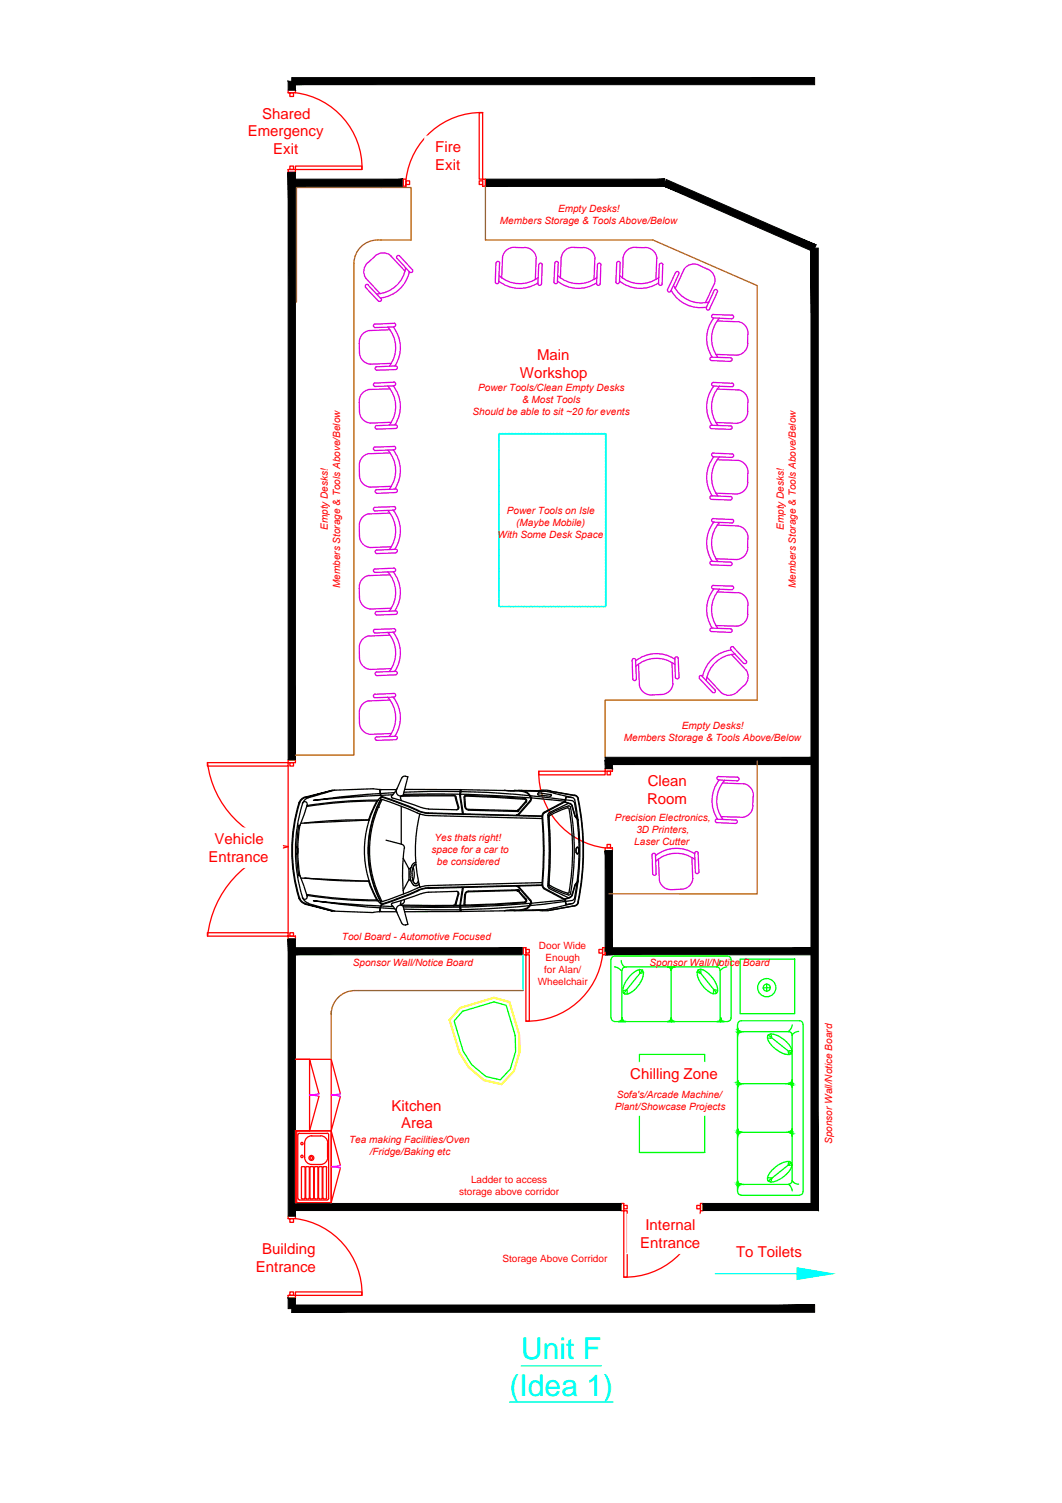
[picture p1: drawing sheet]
<svg xmlns="http://www.w3.org/2000/svg" width="210mm" height="297mm" viewBox="0 0 210 297" stroke-linecap="round" stroke-linejoin="round" font-family="sans-serif">
<!-- layer: Room Text -->
<g fill="none" stroke="#f00" stroke-width=".25">
<path d="M57 17.8h1.4v.5h-1.4zM57.3 18.3h.7v.8h-.7zM58.4 18.3a15 15 0 0 1 13.2 15.2M57 33.5h1.4v.6h-1.4zM57.3 32.8h.7v.7h-.7zM58.4 32.8h13.1v.7h-13.1zM79.7 35.4h.5v1.4h-.5zM80.2 35.7h.8v.8h-.8zM94.7 35.7h.7v.8h-.7zM94.7 22.3h.7v13.1h-.7zM95.4 35.4h.5v1.4h-.5zM95.4 22.2a15 15 0 0 0-15.1 13.2"/>
<path d="M41 150.7h16v.7h-16zM41 150.7a19.2 19.2 0 0 0 16 16.6M57 150.2h1.4v.5h-1.4zM57 151.4v32.9M57.3 150.7h.7v.7h-.7zM106.5 152.4h13.1v.7h-13.1zM106.5 152.4a15 15 0 0 0 13.1 15.2M119.6 151.9h1.4v.5h-1.4zM120 152.4h.7v.7h-.7zM57 167.3a20.3 20.3 0 0 0-16 17.7M119.6 167.6h1.4v.5h-1.4zM120 166.9h.7v.7h-.7z"/>
<path d="M41 184.3h16v.7h-16zM57 185h1.4v.6h-1.4zM57.3 184.3h.7v.7h-.7zM103.4 187.3h.5v1.4h-.5zM103.9 187.6h.7v.8h-.7zM103.9 188.7h.7v13.1h-.7zM118.4 187.6h.7v.8h-.7zM119.1 187.3h.5v1.4h-.5zM119.1 188.7a15 15 0 0 1-15.2 13.1M122.7 237.8h.6v1.5h-.6zM123.3 238.2h.7v.7h-.7zM123.3 239.3h.7v13.1h-.7z"/>
<path d="M137.7 238.2h.7v.7h-.7zM138.4 237.8h.6v1.5h-.6zM138.5 239.3a15 15 0 0 1-15.2 13.1M57 256h1.4v.6h-1.4zM57 240.3h1.4v.5h-1.4zM57.3 255.3h.7v.7h-.7zM57.3 240.8h.7v.8h-.7zM58.4 255.3h13.1v.7h-13.1zM58.4 240.8a15 15 0 0 1 13.2 15.2"/>
</g>
<g fill="#fff" stroke="#fff" stroke-width=".2">
<path d="M124 240v7.7l17.2-7.7zM124 247.7l17.2-7.7v7.7z"/>
<path d="M143.4 245.2v4.6l17.1-4.6zM143.4 249.8l17.1-4.6v4.6z"/>
<path d="M48 244.6v7.8l17.2-7.8zM48 252.4l17.2-7.8v7.8z"/>
<path d="M39 171.5h16.8v-7.9zM39 163.6h16.8l-16.8 7.9z"/>
<path d="M48 20.2v11.4l17.2-11.4zM48 31.6l17.2-11.4v11.4z"/>
<path d="M84 26.9v7.8l9.3-7.8zM84 34.7l9.3-7.8v7.8z"/>
<path d="M73.8 216.3v7.8l17.1-7.8zM73.8 224.1l17.1-7.8v7.8z"/>
<path d="M120.2 214.8v5.6l24.6-5.6zM120.2 220.4l24.6-5.6v5.6z"/>
<path d="M123.5 209.9v5l19.5-5zM123.5 214.9l19.5-5v5z"/>
<path d="M100.8 67.9v8.4l17.2-8.4zM100.8 76.3l17.2-8.4v8.4z"/>
<path d="M123.3 152.1v7.8l17.2-7.8zM123.3 159.9l17.2-7.8v7.8z"/>
</g>
<!-- layer: 0 -->
<g fill="#000" stroke="#000" stroke-width=".2">
<path d="M57.7 15.3v1.4l103.3-1.4zM57.7 16.7l103.3-1.4v1.4z"/>
<path d="M57 16.1l1.4 1.7v-1.7zM57 16.1l1.4 1.7h-1.4z"/>
<path d="M57.7 35.4v1.4l22-1.4zM57.7 36.8l22-1.4v1.4z"/>
<path d="M57 34.1l1.4 116.1v-116.1zM57 34.1l1.4 116.1h-1.4z"/>
<path d="M95.9 35.4v1.4l35.5-1.4zM95.9 36.8l35.5-1.4v1.4z"/>
<path d="M131.7 35.5l-.5 1.3 30.1 11.6zM131.2 36.8l30.1 11.6-.6 1.3z"/>
<path d="M160.3 49l1.4 190.2v-190.2zM160.3 49l1.4 190.2-1.4-1.4zM139 239.2h22.7l-1.4-1.4zM139 237.8h21.3l-21.3 1.4z"/>
<path d="M119.6 149.7v1.4l41.4-1.4zM119.6 151.1l41.4-1.4v1.4z"/>
<path d="M119.6 150.4v1.5h1.4zM119.6 150.4h1.4v1.5z"/>
<path d="M57.7 187.3v1.4l45.7-1.4zM57.7 188.7l45.7-1.4v1.4z"/>
<path d="M57 185.6l1.4 54.7v-54.7zM57 185.6l1.4 54.7h-1.4z"/>
<path d="M119.6 187.3v1.4l41.4-1.4zM119.6 188.7l41.4-1.4v1.4z"/>
<path d="M119.6 168.1v19.9h1.4zM119.6 168.1h1.4v19.9z"/>
<path d="M57.7 239.2h65v-1.4zM57.7 237.8h65l-65 1.4z"/>
<path d="M57.7 257.9v1.4l103.3-1.4zM57.7 259.3l103.3-1.4v1.4z"/>
<path d="M57 256.6l1.4 2v-2zM57 256.6l1.4 2h-1.4z"/>
</g>
<!-- layer: Dimensions -->
<path d="M157.5 250.5l7.1 1.2-7.1 1.2z" fill="#0ff" stroke="#0ff" stroke-width=".2"/>
<path d="M98.6 85.7h21.1l.1 .2-.2 .1 .2 .2-.2 .1 .2 .2-.2 .1 .2 .2-.2 .1 .2 .2-.2 .1 .2 .1-.2 .2 .2 .1-.2 .2 .2 .1-.2 .2 .2 .1-.2 .2 .2 .1-.2 .1 .2 .2-.2 .1 .2 .2-.2 .1 .2 .1-.2 .2 .2 .1-.2 .2 .2 .1-.2 .2 .2 .1-.2 .2 .2 .1-.2 .1 .2 .2-.2 .1 .2 .2-.2 .1 .2 .2-.2 .1 .2 .2-.2 .1 .2 .2-.2 .1 .2 .1-.2 .2 .2 .1-.2 .2 .2 .1-.2 .1 .2 .2-.2 .1 .2 .2-.2 .1 .2 .2-.2 .1 .2 .2-.2 .1 .2 .1-.2 .2 .2 .1-.2 .2 .2 .1-.2 .2 .2 .1-.2 .2 .2 .1-.2 .2 .2 .1-.2 .1 .2 .2-.2 .1 .2 .2-.2 .1 .2 .1-.2 .2 .2 .1-.2 .2 .2 .1-.2 .2 .2 .1-.2 .2 .2 .1-.2 .1 .2 .2-.2 .1 .2 .2-.2 .1 .2 .2-.2 .1 .2 .2-.2 .1 .2 .2-.2 .1 .2 .1-.2 .2 .2 .1-.2 .2 .2 .1-.2 .1 .2 .2-.2 .1 .2 .2-.2 .1 .2 .2-.2 .1 .2 .1-.2 .2 .2 .1-.2 .2 .2 .1-.2 .2 .2 .1-.2 .2 .2 .1-.2 .2 .2 .1-.2 .1 .2 .2-.2 .1 .2 .2-.2 .1 .2 .1-.2 .2 .2 .1-.2 .2 .2 .1-.2 .2 .2 .1-.2 .2 .2 .1-.2 .1 .2 .2-.2 .1 .2 .2-.2 .1 .2 .2-.2 .1 .2 .2-.2 .1 .2 .2-.2 .1 .2 .1-.2 .2 .2 .1-.2 .2 .2 .1-.2 .1 .2 .2-.2 .1 .2 .2-.2 .1 .2 .2-.2 .1 .2 .1-.2 .2 .2 .1-.2 .2 .2 .1-.2 .2 .2 .1-.2 .2 .2 .1-.2 .2 .2 .1-.2 .2 .2 .1-.2 .1 .2 .2-.2 .1 .2 .2-.2 .1 .2 .1-.2 .2 .2 .1-.2 .2 .2 .1-.2 .2 .2 .1-.2 .1 .2 .2-.2 .1 .2 .2-.2 .1 .2 .2-.2 .1 .2 .2-.2 .1 .2 .2-.2 .1 .2 .2-.2 .1 .2 .1-.2 .2 .2 .1-.2 .1 .2 .2-.2 .1 .2 .2-.2 .1 .2 .2-.2 .1 .2 .1-.2 .2 .2 .1-.2 .2 .2 .1-.2 .2 .2 .1-.2 .2 .2 .1-.2 .2 .2 .1-.2 .2 .2 .1-.2 .1 .2 .2-.2 .1 .2 .2-.2 .1 .2 .1-.2 .2 .2 .1-.2 .2 .2 .1-.2 .2 .2 .1-.2 .1 .2 .2-.2 .1 .2 .2-.2 .1 .2 .2-.2 .1 .2 .2-.2 .3-.1-.1-.2 .1-.1-.1-.2 .1-.1-.1-.1 .1-.2-.1-.1 .1-.2-.1-.1 .1-.2-.1-.1 .1-.2-.1-.1 .1-.2-.1-.1 .1-.1-.1-.2 .1-.1-.1-.2 .1-.1-.1-.2 .1-.1-.1-.2 .1-.1-.1-.1 .1-.2-.1-.1 .1-.2-.1-.1 .1-.1-.1-.2 .1-.1-.1-.2 .1-.1-.1-.2 .1-.1-.1-.2 .1-.1-.1-.2 .1-.1-.1-.1 .1-.2-.1-.1 .1-.2-.1-.1 .1-.2-.1-.1 .1-.2-.1-.1 .1-.1-.1-.2 .1-.1-.1-.1 .1-.2-.1-.1 .1-.2-.1-.1 .1-.2-.1-.1 .1-.2-.1-.1 .1-.2-.1-.1 .1-.1-.1-.2 .1-.1-.1-.2 .1-.1-.1-.2 .1-.1-.1-.2 .1-.1-.1-.1 .1-.2-.1-.1 .1-.2-.1-.1 .1-.1-.1-.2 .1-.1-.1-.2 .1-.1-.1-.2 .1-.1-.1-.2 .1-.1-.1-.2 .1-.1-.1-.1 .1-.2-.1-.1 .1-.2-.1-.1 .1-.2-.1-.1 .1-.2-.1-.1 .1-.1-.1-.2 .1-.1-.1-.2 .1-.1-.1-.1 .1-.2-.1-.1 .1-.2-.1-.1 .1-.2-.1-.1 .1-.2-.1-.1 .1-.2-.1-.1 .1-.1-.1-.2 .1-.1-.1-.2 .1-.1-.1-.2 .1-.1-.1-.2 .1-.1-.1-.1 .1-.2-.1-.1 .1-.2-.1-.1 .1-.1-.1-.2 .1-.1-.1-.2 .1-.1-.1-.2 .1-.1-.1-.2 .1-.1-.1-.1 .1-.2-.1-.1 .1-.2-.1-.1 .1-.2-.1-.1 .1h-.3zM103.4 188.7v7.1M141.4 251.7h16.1M100.7 277.1h20.5M103 269.9h15.8" fill="none" stroke="#0ff" stroke-width=".25"/>
<!-- layer: M1-DESKING -->
<path d="M75.3 37.1h-16.7v22.6M95.9 36.8v10.6h33.1l20.7 9v82h-30.1v11.3M75.3 47.4a4.8 4.8 0 0 0-5.4 4.7v97.1h-11.5M149.7 150.4v26.3l-29.4-.1M65.5 199.9v9.5M103.4 195.8h-33.3a4.7 4.7 0 0 0-4.6 4.6" fill="none" stroke="#b85c00" stroke-width=".25"/>
<!-- layer: Dimensions -->
<path d="M72.9 262.3v16.9l76.3-16.9zM72.9 279.2l76.3-16.9v16.9z" fill="#fff" stroke="#fff" stroke-width=".2"/>
<!-- layer: f-3 -->
<g fill="none" stroke="#0f0" stroke-width=".25">
<path d="M120.7 189.7v11.5M121.5 191.1a1.93 1.93 0 0 1 1.3 .7M121.5 188.9h22.3a.7 .7 0 0 1 .7 .7v11.6M121.5 188.9a.7 .7 0 0 0-.7 .7M122.8 189.8a1.55 1.55 0 0 0 .7 1.3M122.9 191.8v10.1M123.8 195.6l-.6 .2M124 195.7l-.1 .7M124.6 192.8l.7-.7 1-.4h.5l.3 .4 .1 .4-.3 1-1.1 1.7-1.1 1-.8 .3-.4-.1-.4-.5 .1-.9 .4-.9zM126.4 191.6v.7M127 191.7l-3.7 4.6M127.2 192.2l-.7 .2"/>
<path d="M131.9 191.1a.7 .7 0 0 1 .7 .7M132.6 191.1h.1M132.6 191.1v.7v-.7M132.6 191.1v10.8M133.4 191.1a.7 .7 0 0 0-.7 .7M137.7 192.1l.7 .2M137.9 191.8l.7-.2 .7 .2 .9 .7 .7 .8 .9 1.8v.8l-.2 .4-.7 .1-.5-.2-1.5-1.3-.7-1.1-.3-.8-.1-.9zM137.9 191.7l3.7 4.5M138.5 191.5v.7M141 195.7v.7M141.2 195.6l.6 .2M141.6 191.1a.7 .7 0 0 1 .7 .7"/>
<path d="M142.3 191.8v10.1M142.3 189.8a1.5 1.5 0 0 1-.7 1.3h-18a.7 .7 0 0 0-.6 .7M143.7 191.1a1.93 1.93 0 0 0-1.3 .7M146.3 189.5h10.8v10.8h-10.8zM150.8 195.2h1.4M151.5 194.5v1.4M120.8 201.2a.7 .7 0 0 0 .7 .7M121.5 201.9h22.3M123 201.2a.7 .7 0 0 1-.7 .7M123 201.9v-.7v.7M123 201.2a.7 .7 0 0 0 .7 .7M123 201.9h.1"/>
<path d="M126.4 208.4h12.9v19.4h-12.9zM132.6 201.9h.1M132.6 201.2a.7 .7 0 0 1-.7 .7M132.6 201.9v-.7v.7M132.7 201.2a.7 .7 0 0 0 .7 .7M141.8 201.9a.7 .7 0 0 0 .7-.7 .7 .7 0 0 0 .7 .7M142.4 201.9h.1M142.5 201.9v-.7v.7M144.5 201.2a.7 .7 0 0 1-.7 .7M145.8 203.9h10.1a.7 .7 0 0 1 .7 .7M145.8 202.5v33M145.8 214.2h10.8"/>
<path d="M145.8 202.4a.7 .7 0 0 1 .7-.7h11.5a.7 .7 0 0 1 .7 .7v33.1a.7 .7 0 0 1-.7 .7M145.8 213.4a.7 .7 0 0 0 .7 .7M145.8 203.2a.7 .7 0 0 0 .7 .6M146.5 214.2a.7 .7 0 0 0-.7 .7M146.5 203.9a.7 .7 0 0 0-.7 .7M151.7 205.2h.7M151.8 204.6l.4-.2h.9l.9 .4 1.1 .8 1.1 1.2 .3 .7-.1 .6-.6 .3-.8-.1-.9-.4-1.1-.8-1.2-1.5-.1-.4zM151.9 204.6l4.6 3.7M152.4 204.4l.1 .6M155.8 207.8l.2 .7M155.9 214.2a.7 .7 0 0 1 .7 .7M155.9 207.7h.7"/>
<path d="M156.6 213.4a.7 .7 0 0 1-.7 .7M156.6 214.1h.1M156.6 214.2h-.8h.8M156.6 204.6v28.8M156.6 202.5a1.93 1.93 0 0 1-.7 1.3M157.9 203.8a1.55 1.55 0 0 0-1.3 .8M145.8 234.1h10.1a1.93 1.93 0 0 1 .7 1.3M145.8 234.1h.7h-.7M145.8 223.8h.7h-.7M145.8 223.8h10.8M145.8 235.5a.7 .7 0 0 0 .7 .7M145.8 233.3a.7 .7 0 0 0 .7 .7"/>
<path d="M145.8 223a.7 .7 0 0 0 .7 .7M146.5 236.2h11.5M146.5 234.1a.7 .7 0 0 0-.7 .7M146.5 223.8a.7 .7 0 0 0-.7 .7M151.7 232.8h.7M151.8 233.4h.1M152.5 232.9l-.1 .7M152.6 231.2l1.3-1 1.1-.5 1-.2 .2 .1 .3 .4v.6l-.3 .6-1.2 1.3-1.4 .8-1.2 .3-.6-.3-.1-.6 .4-.8zM155.9 223.8a.7 .7 0 0 1 .7 .7M156 229.5l-.2 .6M156.5 229.7l-4.6 3.7M156.6 233.3a1.55 1.55 0 0 0 1.3 .7"/>
<path d="M156.6 233.3a.7 .7 0 0 1-.7 .7M156.6 223a.7 .7 0 0 1-.7 .7M156.6 223.7h.1M156.6 223.8h-.8h.8M156.6 230.3h-.7"/>
<circle cx="151.5" cy="195.2" r=".7"/>
<circle cx="151.5" cy="195.2" r="1.8"/>
</g>
<g fill="#0f0" stroke="#0f0" stroke-width=".2">
<path d="M145.8 213.5v.1z"/>
<path d="M145.8 214.2h.7z"/>
<path d="M145.8 214.6h.1z"/>
<path d="M156.6 214.8v.1z"/>
<path d="M145.8 223.1v.1z"/>
<path d="M156.6 223.1v.1z"/>
<path d="M145.8 224.4v.1z"/>
<path d="M156.6 224.4v.1z"/>
<path d="M145.8 233.4v.1z"/>
<path d="M145.8 234.1h.7z"/>
<path d="M145.8 234.5h.1z"/>
<path d="M145.8 234.5v.2z"/>
<path d="M145.8 203.2v.1z"/>
<path d="M145.8 204.4v.1z"/>
<path d="M156.6 213.5v.1zM156.6 213.5v.1z"/>
<path d="M145.8 213.6v.1zM145.8 213.6v.1z"/>
<path d="M156.6 213.6v.1zM156.6 213.6l-.1 .1z"/>
<path d="M145.8 213.7l.1 .1zM145.8 213.7l.1 .1z"/>
<path d="M156.5 213.7l.1 .1zM156.5 213.7l.1 .1h-.2z"/>
<path d="M145.8 213.8l.1 .1zM145.8 213.8l.1 .1z"/>
<path d="M156.4 213.8l.2 .2zM156.4 213.8l.2 .2h-.2z"/>
<path d="M145.8 213.9l.2 .1zM145.8 213.9l.2 .1z"/>
<path d="M156.4 214l.2 .1zM156.4 214l.2 .1h-.3z"/>
<path d="M145.8 214l.3 .1zM145.8 214l.3 .1z"/>
<path d="M156.3 214.1h.3zM156.1 214.1h.5z"/>
<path d="M145.8 214.1h.4zM145.8 214.1h.4z"/>
<path d="M156.1 214.1l.5 .1zM156 214.2h.6z"/>
<path d="M145.8 214.1l.6 .1zM145.8 214.1l.6 .1z"/>
<path d="M156 214.2h.6zM155.8 214.2h.8z"/>
<path d="M145.8 214.2h.7zM145.8 214.2h.7zM145.8 214.2h.6z"/>
<path d="M156 214.2h.6zM156 214.2h.6z"/>
<path d="M145.8 214.2h.6zM145.8 214.2h.4z"/>
<path d="M156.1 214.2l.5 .1zM156.1 214.2l.5 .1z"/>
<path d="M145.8 214.2h.4zM145.8 214.2l.3 .1z"/>
<path d="M156.2 214.3h.4zM156.2 214.3h.4z"/>
<path d="M145.8 214.3h.3zM145.8 214.3h.2z"/>
<path d="M156.3 214.3l.3 .1zM156.3 214.3l.3 .1z"/>
<path d="M145.8 214.3h.2zM145.8 214.3l.1 .1z"/>
<path d="M156.4 214.4l.2 .1zM156.4 214.4l.2 .1z"/>
<path d="M145.8 214.4l.1 .2v-.2zM145.8 214.4l.1 .2z"/>
<path d="M156.5 214.5l.1 .1zM156.5 214.5l.1 .1z"/>
<path d="M156.5 214.6l.1 .2zM156.5 214.6l.1 .2z"/>
<path d="M145.8 214.6v.2zM145.8 214.6v.2z"/>
<path d="M145.8 214.8v.1zM145.8 214.8v.1z"/>
<path d="M156.6 223.2v.1zM156.6 223.2l-.1 .1z"/>
<path d="M145.8 223.2l.1 .1zM145.8 223.2l.1 .1z"/>
<path d="M156.5 223.3l.1 .1zM156.5 223.3l.1 .1h-.2z"/>
<path d="M145.8 223.3l.1 .1zM145.8 223.3l.1 .1z"/>
<path d="M156.4 223.4l.2 .2zM156.4 223.4l.2 .2h-.2z"/>
<path d="M145.8 223.4l.2 .2zM145.8 223.4l.2 .2h-.2z"/>
<path d="M156.4 223.6l.2 .1zM156.4 223.6l.2 .1h-.3z"/>
<path d="M145.8 223.6l.3 .1zM145.8 223.6l.3 .1z"/>
<path d="M156.3 223.7h.3zM156.1 223.7h.5z"/>
<path d="M145.8 223.7h.4zM145.8 223.7h.4z"/>
<path d="M156.1 223.7h.5zM156 223.7h.6z"/>
<path d="M145.8 223.7h.6zM145.8 223.7h.6z"/>
<path d="M156 223.7l.6 .1zM155.8 223.8h.8z"/>
<path d="M145.8 223.7l.7 .1zM145.8 223.7l.7 .1z"/>
<path d="M155.8 223.8h.8zM155.8 223.8h.8z"/>
<path d="M145.8 223.8h.6zM145.8 223.8h.7z"/>
<path d="M156 223.8h.6zM156 223.8h.6z"/>
<path d="M145.8 223.8h.6zM145.8 223.8h.4z"/>
<path d="M156.1 223.8l.5 .1zM156.1 223.8l.5 .1z"/>
<path d="M145.8 223.8h.4zM145.8 223.8l.3 .1z"/>
<path d="M156.2 223.9l.4 .1zM156.2 223.9l.4 .1z"/>
<path d="M145.8 223.9h.3zM145.8 223.9l.2 .1z"/>
<path d="M156.3 224h.3zM156.3 224h.3z"/>
<path d="M145.8 224h.2zM145.8 224h.1z"/>
<path d="M156.4 224l.2 .1zM156.4 224l.2 .1z"/>
<path d="M145.8 224h.1zM145.8 224l.1 .1z"/>
<path d="M156.5 224.1l.1 .2zM156.5 224.1l.1 .2z"/>
<path d="M145.8 224.1v.2l.1-.2zM145.8 224.1v.2z"/>
<path d="M156.5 224.3l.1 .1zM156.5 224.3l.1 .1z"/>
<path d="M145.8 224.3v.1zM145.8 224.3v.1z"/>
<path d="M145.8 233.5l.1 .2zM145.8 233.5l.1 .2z"/>
<path d="M145.8 233.7h.1zM145.8 233.7h.1z"/>
<path d="M145.8 233.7l.2 .2zM145.8 233.7l.2 .2h-.2z"/>
<path d="M145.8 233.9h.3zM145.8 233.9h.3z"/>
<path d="M145.8 233.9l.4 .1zM145.8 233.9l.4 .1z"/>
<path d="M145.8 234l.6 .1zM145.8 234l.6 .1z"/>
<path d="M145.8 234.1h.7zM145.8 234.1h.7zM145.8 234.1h.6z"/>
<path d="M145.8 234.1h.6zM145.8 234.1h.4z"/>
<path d="M145.8 234.1h.4zM145.8 234.1l.3 .1z"/>
<path d="M145.8 234.2h.3zM145.8 234.2h.2z"/>
<path d="M145.8 234.2h.2zM145.8 234.2l.1 .1z"/>
<path d="M145.8 234.3l.1 .2v-.2zM145.8 234.3l.1 .2z"/>
<path d="M145.8 234.5v.2zM145.8 234.7v.1z"/>
<path d="M145.8 203.4l.1 .1zM145.8 203.4l.1 .1z"/>
<path d="M145.8 203.5l.1 .1zM145.8 203.5l.1 .1z"/>
<path d="M145.8 203.6l.2 .1zM145.8 203.6l.2 .1h-.2z"/>
<path d="M145.8 203.7l.3 .1zM145.8 203.7l.3 .1z"/>
<path d="M145.8 203.8h.4zM145.8 203.8h.4z"/>
<path d="M145.8 203.8h.6zM145.8 203.8h.6z"/>
<path d="M145.8 203.8l.7 .1zM145.8 203.8l.7 .1z"/>
<path d="M145.8 203.9h.6zM145.8 203.9h.7z"/>
<path d="M145.8 203.9h.6zM145.8 203.9h.4z"/>
<path d="M145.8 203.9h.4zM145.8 203.9l.3 .1z"/>
<path d="M145.8 204h.3zM145.8 204l.2 .1z"/>
<path d="M145.8 204.1h.2zM145.8 204.1h.1z"/>
<path d="M145.8 204.1h.1zM145.8 204.1l.1 .1z"/>
<path d="M145.8 204.2v.2l.1-.2zM145.8 204.2v.2z"/>
<path d="M145.8 204.4v.1zM145.8 204.5v.1z"/>
</g>
<!-- layer: M-CHAIRS -->
<g fill="none" stroke="#d0d" stroke-width=".25">
<path d="M72.3 55l2.9 3.1M72.7 56.3l2.6 2.8M72.8 51.8a2.35 2.35 0 0 0-.5 3.2M72.8 56.3a.36 .36 0 0 0-.5 0 .36 .36 0 0 0 0 .5l2.5 2.7M74 50.7l-1.2 1.2M75.3 59a.36 .36 0 0 1 0 .5 .36 .36 0 0 1-.5 0M77.2 50.5l2.8 3.1M77.2 50.5a2.35 2.35 0 0 0-3.2 .2M78.4 51a.36 .36 0 0 1 .1-.4 .36 .36 0 0 1 .5 0l2.5 2.7a.35 .35 0 0 1 0 .5 .35 .35 0 0 1-.5 0M78.5 51l2.5 2.8M80.2 52.9a6 6 0 0 1-5.7 5.2M80.9 53.7a6.6 6.6 0 0 1-5.7 5.2"/>
<path d="M97.9 55.7a.36 .36 0 0 0 .3 .4 .36 .36 0 0 0 .4-.3M98 52l-.1 3.8M98.1 52a.36 .36 0 0 1 .3-.3 .36 .36 0 0 1 .4 .3M98.6 55.6a6.6 6.6 0 0 0 7.7 .3M98.7 54.5a6 6 0 0 0 7.7 .3M98.7 52l-.1 3.8M101.9 48.9l1.7 .1M101.9 48.9a2.35 2.35 0 0 0-2.6 1.9l-.1 4.2M103.6 48.9a2.35 2.35 0 0 1 2.4 2.1M106 51.1l-.2 4.2M106.5 52.3l-.2 3.8a.36 .36 0 0 0 .4 .3 .36 .36 0 0 0 .3-.3M106.5 52.3a.36 .36 0 0 1 .4-.3 .36 .36 0 0 1 .3 .3"/>
<path d="M107.2 52.3l-.2 3.8M109.7 52l-.2 3.8M109.7 52a.36 .36 0 0 1 .3-.3 .36 .36 0 0 1 .4 .3M110.2 55.6a6.6 6.6 0 0 0 7.7 .3M110.3 54.5a6 6 0 0 0 7.7 .3M110.3 52l-.1 3.8a.36 .36 0 0 1-.4 .3 .36 .36 0 0 1-.3-.4M110.9 50.8l-.1 4.2M113.5 48.9l1.7 .1M113.5 48.9a2.35 2.35 0 0 0-2.5 1.9M115.2 48.9a2.35 2.35 0 0 1 2.4 2.1M117.6 51.1l-.2 4.2M118.1 52.3l-.2 3.8a.36 .36 0 0 0 .4 .3 .36 .36 0 0 0 .3-.3"/>
<path d="M118.1 52.3a.36 .36 0 0 1 .4-.3 .36 .36 0 0 1 .3 .3M118.8 52.3l-.2 3.8M121.9 52l-.2 3.8M121.9 52a.36 .36 0 0 1 .4-.3 .36 .36 0 0 1 .3 .3M122.5 55.6a6.6 6.6 0 0 0 7.7 .3M122.5 54.5a6 6 0 0 0 7.7 .3M122.6 52l-.2 3.8a.36 .36 0 0 1-.3 .3 .36 .36 0 0 1-.4-.4M125.7 48.9l1.7 .1M125.8 48.9a2.35 2.35 0 0 0-2.6 1.9l-.2 4.2M127.4 48.9a2.35 2.35 0 0 1 2.4 2.1M129.8 51.1l-.2 4.2M130.2 56.1a.36 .36 0 0 0 .3 .3 .36 .36 0 0 0 .4-.3"/>
<path d="M130.3 52.3l-.2 3.8M130.3 52.3a.36 .36 0 0 1 .4-.3 .36 .36 0 0 1 .3 .3M131 52.3l-.1 3.8M132.7 57.4a6.6 6.6 0 0 0 7 3.3M133.1 56.4a6 6 0 0 0 7 3.3M133.5 53.9l-1.6 3.4a.36 .36 0 0 0 .2 .4 .36 .36 0 0 0 .5-.1l1.6-3.4M133.6 53.8a.36 .36 0 0 1 .4-.1 .36 .36 0 0 1 .2 .4M139.8 53.2a4 4 0 0 0-3.2-1l-1 .6-.4 .5-1.8 3.7M139.8 53.2a2.35 2.35 0 0 1 1.4 2.9l-1.8 3.7M141.2 57.4l-1.6 3.4a.36 .36 0 0 0 .2 .4 .36 .36 0 0 0 .4-.1l1.6-3.4M141.2 57.4a.36 .36 0 0 1 .4-.2 .36 .36 0 0 1 .2 .5M73 65.3a2.37 2.37 0 0 0-2 2.6 4 4 0 0 0 .6 3.3l1 .6 .6 .2 4.2-.2"/>
<path d="M73 77a2.37 2.37 0 0 0-2 2.5 4 4 0 0 0 .6 3.3l1 .7 .6 .1 4.2-.1M74.1 64a.36 .36 0 0 0-.3 .4 .36 .36 0 0 0 .3 .3l3.8-.1M74.1 75.7a.36 .36 0 0 0-.3 .3 .36 .36 0 0 0 .3 .4l3.8-.1M74.4 72.5a.36 .36 0 0 0-.3 .3 .36 .36 0 0 0 .4 .4M76.6 64.6a6 6 0 0 1 .4 7.8M76.6 76.3a6 6 0 0 1 .4 7.7M77.1 65.2l-4.2 .1M77.1 76.8l-4.2 .2M77.7 64.6a6.6 6.6 0 0 1 .3 7.7M77.7 76.2a6.6 6.6 0 0 1 .3 7.8M77.9 63.9l-3.8 .2M77.9 75.5l-3.8 .2"/>
<path d="M77.9 63.9a.36 .36 0 0 1 .3 .3 .36 .36 0 0 1-.3 .4M77.9 75.5a.36 .36 0 0 1 .3 .3 .36 .36 0 0 1-.3 .4M78.2 72.3l-3.8 .2M78.2 73l-3.8 .2M78.2 72.3a.36 .36 0 0 1 .3 .4 .36 .36 0 0 1-.2 .3M140.6 71.3l3.8 .1M140.9 62.2l3.8 .1M140.9 75.6l3.8 .1M141 62.1a.36 .36 0 0 0-.4 .4 .36 .36 0 0 0 .3 .3l3.8 .2M141 75.6a.36 .36 0 0 0-.4 .3 .36 .36 0 0 0 .3 .4l3.8 .1a.36 .36 0 0 0 .3-.3 .36 .36 0 0 0-.3-.4M141.1 62.8a6.6 6.6 0 0 0-.3 7.8M141.1 76.3a6.6 6.6 0 0 0-.3 7.7"/>
<path d="M141.4 70l4.2 .2M141.7 63.4l4.2 .2M141.7 76.9l4.2 .2M142.2 62.9a6 6 0 0 0-.3 7.7M142.2 76.3a6 6 0 0 0-.3 7.7M144.4 70.7l-3.8-.2a.36 .36 0 0 0-.3 .4 .36 .36 0 0 0 .3 .4M144.4 70.7a.36 .36 0 0 1 .3 .3 .36 .36 0 0 1-.3 .4M144.7 62.3a.36 .36 0 0 1 .3 .3 .36 .36 0 0 1-.3 .4M145.9 63.5a2.35 2.35 0 0 1 1.9 2.6M145.9 77a2.35 2.35 0 0 1 1.9 2.6M147.8 67.8a2.35 2.35 0 0 1-2.1 2.4M147.8 66.1v1.7"/>
<path d="M147.8 79.6v1.7M71.1 93.9a2.35 2.35 0 0 0 2.1 2.4M73 89.6a2.35 2.35 0 0 0-2 2.6v1.7M74.1 88.3a.36 .36 0 0 0-.3 .4 .36 .36 0 0 0 .3 .3l3.8-.1M74.4 84.1a.36 .36 0 0 0-.3 .4 .36 .36 0 0 0 .4 .3M74.4 96.8a.36 .36 0 0 0-.3 .3 .36 .36 0 0 0 .4 .4M76.6 88.9a6 6 0 0 1 .4 7.8M77.1 89.5l-4.2 .2M77.4 96.1l-4.2 .2M77.7 88.9a6.6 6.6 0 0 1 .3 7.7M77.9 88.2l-3.8 .2M77.9 88.2a.36 .36 0 0 1 .3 .3 .36 .36 0 0 1-.3 .4"/>
<path d="M78.2 84l-3.8 .1M78.2 96.7l-3.8 .1M78.2 84.7l-3.8 .1M78.2 97.3l-3.8 .2M78.2 84a.36 .36 0 0 1 .3 .3 .36 .36 0 0 1-.2 .4M78.2 96.6a.36 .36 0 0 1 .3 .4 .36 .36 0 0 1-.2 .3M140.6 84l3.8 .2M140.6 84a.36 .36 0 0 0-.3 .3 .36 .36 0 0 0 .3 .4M140.9 89.5l3.8 .2M141 89.5a.36 .36 0 0 0-.4 .4 .36 .36 0 0 0 .3 .3M141.1 90.3a6.6 6.6 0 0 0-.3 7.7M141.4 83.5l4.2 .2"/>
<path d="M141.4 97.5l4.2 .1M141.7 90.9l4.2 .1a2.35 2.35 0 0 1 1.9 2.5M142.2 90.3a6 6 0 0 0-.3 7.7M144.4 98.1l-3.8-.1a.36 .36 0 0 0-.3 .3 .36 .36 0 0 0 .3 .4M144.4 84.1a.36 .36 0 0 1 .3 .4 .36 .36 0 0 1-.3 .3l-3.8-.1M144.4 98.1a.36 .36 0 0 1 .3 .4 .36 .36 0 0 1-.3 .3l-3.8-.1M144.7 89.7a.36 .36 0 0 1 .3 .3 .36 .36 0 0 1-.3 .4l-3.8-.1M147.8 81.3a2.35 2.35 0 0 1-2.1 2.4M147.8 95.2a2.35 2.35 0 0 1-2.1 2.4M147.8 93.5v1.8M71 104.1a4 4 0 0 0 .6 3.3l1 .7 .6 .1 4.2-.2M71 116.3v1.7"/>
<path d="M71.1 118a2.35 2.35 0 0 0 2.1 2.4l4.2-.2M73 101.5a2.35 2.35 0 0 0-2 2.6M73 113.7a2.35 2.35 0 0 0-2 2.6M74.1 100.3a.36 .36 0 0 0-.3 .3 .36 .36 0 0 0 .3 .4l3.8-.2M74.1 112.4a.36 .36 0 0 0-.3 .4 .36 .36 0 0 0 .3 .3l3.8-.1M74.1 100.3l3.8-.2a.36 .36 0 0 1 .3 .3 .36 .36 0 0 1-.3 .4M74.1 112.5l3.8-.2a.36 .36 0 0 1 .3 .3 .36 .36 0 0 1-.3 .4M76.6 100.9a6 6 0 0 1 .4 7.7M76.6 113a6 6 0 0 1 .4 7.7M77.1 101.4l-4.2 .2M77.1 113.6l-4.2 .2M77.7 100.8a6.6 6.6 0 0 1 .3 7.7"/>
<path d="M77.7 113a6.6 6.6 0 0 1 .3 7.7M78.2 108.6l-3.8 .1a.36 .36 0 0 0-.3 .4 .36 .36 0 0 0 .4 .3M78.2 109.3l-3.8 .1M78.2 108.5a.36 .36 0 0 1 .3 .4 .36 .36 0 0 1-.2 .3M140.6 110.9l3.8 .2M140.6 110.9a.36 .36 0 0 0-.3 .3 .36 .36 0 0 0 .3 .4M140.9 115.7l3.8 .1a.36 .36 0 0 1 .3 .4 .36 .36 0 0 1-.3 .3M140.9 102.5l3.8 .2M141 102.5a.36 .36 0 0 0-.4 .3 .36 .36 0 0 0 .3 .4l3.8 .1a.36 .36 0 0 0 .3-.3 .36 .36 0 0 0-.3-.4M141 115.7a.36 .36 0 0 0-.4 .3 .36 .36 0 0 0 .3 .4l3.8 .2M141.1 103.2a6.6 6.6 0 0 0-.3 7.7M141.1 116.4a6.6 6.6 0 0 0-.3 7.7"/>
<path d="M141.4 110.4l4.2 .2M141.7 103.8l4.2 .1M141.7 117l4.2 .2M142.2 103.2a6 6 0 0 0-.3 7.8M142.2 116.4a6 6 0 0 0-.3 7.8M144.4 111.1a.36 .36 0 0 1 .3 .3 .36 .36 0 0 1-.3 .4l-3.8-.2M145.9 103.9a2.35 2.35 0 0 1 1.9 2.6M145.9 117.1a2.35 2.35 0 0 1 1.9 2.6M147.8 108.2a2.35 2.35 0 0 1-2.1 2.4M147.8 106.5v1.7M147.8 119.7v1.7M71.1 129.9a2.35 2.35 0 0 0 2.1 2.4"/>
<path d="M73 125.7a2.35 2.35 0 0 0-2 2.5v1.7M73 138.5a2.35 2.35 0 0 0-2 2.5M74.1 124.4a.36 .36 0 0 0-.3 .3 .36 .36 0 0 0 .3 .4M74.1 137.2a.36 .36 0 0 0-.3 .3 .36 .36 0 0 0 .3 .4l3.8-.1M74.1 137.2l3.8-.2a.36 .36 0 0 1 .3 .4 .36 .36 0 0 1-.3 .4M74.4 132.8a.36 .36 0 0 0-.3 .3 .36 .36 0 0 0 .4 .4M76.6 125a6 6 0 0 1 .4 7.7M76.6 137.8a6 6 0 0 1 .4 7.7M77.1 125.5l-4.2 .2M77.1 138.4l-4.2 .1M77.4 132.1l-4.2 .2M77.7 124.9a6.6 6.6 0 0 1 .3 7.8"/>
<path d="M77.7 137.8a6.6 6.6 0 0 1 .3 7.7M77.9 124.9l-3.8 .2M77.9 124.3l-3.8 .1M77.9 124.2a.36 .36 0 0 1 .3 .4 .36 .36 0 0 1-.3 .3M78.2 120.7l-3.8 .1a.36 .36 0 0 0-.3 .4 .36 .36 0 0 0 .4 .4M78.2 132.7l-3.8 .1M78.2 121.4l-3.8 .2M78.2 133.4l-3.8 .1M78.2 120.7a.36 .36 0 0 1 .3 .4 .36 .36 0 0 1-.2 .3M78.2 132.6a.36 .36 0 0 1 .3 .4 .36 .36 0 0 1-.2 .4M124.9 130.5l.2 3.8M125.6 130.4l.2 3.8a.36 .36 0 0 1-.4 .3 .36 .36 0 0 1-.3-.3"/>
<path d="M125.7 130.4a.36 .36 0 0 0-.4-.3 .36 .36 0 0 0-.4 .4M126.2 131.3l.2 4.1M126.4 135.4a2.35 2.35 0 0 0 2.5 1.9M132.8 131l.2 4.1M133 135.1a2.35 2.35 0 0 1-2.4 2.2h-1.7M133.4 130.3a6.6 6.6 0 0 0-7.8 .3M133.4 131.3a6 6 0 0 0-7.7 .4M133.5 133.9a.36 .36 0 0 0 .4 .3 .36 .36 0 0 0 .3-.4l-.2-3.7a.34 .34 0 0 0-.3-.3 .34 .34 0 0 0-.3 .3l.1 3.8M138.2 134.1l2.6 2.7a.36 .36 0 0 0 .5 0 .36 .36 0 0 0 0-.4M138.7 133.6l2.6 2.8M138.8 133.6a.36 .36 0 0 0-.5 0 .36 .36 0 0 0 0 .5M139.7 133.8l2.9 3.1a2.35 2.35 0 0 0 3.2-.2"/>
<path d="M140.6 124.1l3.8 .2M140.6 124.1a.36 .36 0 0 0-.3 .3 .36 .36 0 0 0 .3 .4M141.4 123.6l4.2 .2M144.4 128.4l2.6 2.7M144.4 124.3a.36 .36 0 0 1 .3 .3 .36 .36 0 0 1-.3 .4l-3.8-.2M144.6 128.5a6.6 6.6 0 0 0-5.7 5.2M144.6 129.3l2.8 3.1M144.9 127.9l2.6 2.8M145 127.9a.36 .36 0 0 0-.5 0 .36 .36 0 0 0-.1 .4M145.3 129.3a6 6 0 0 0-5.7 5.2M147 135.6l-1.3 1.1M147.5 132.4a2.35 2.35 0 0 1-.5 3.1"/>
<path d="M147.5 130.6a.36 .36 0 0 1 0 .5 .36 .36 0 0 1-.5 0M147.8 121.3a2.35 2.35 0 0 1-2.1 2.4M71 141.1v1.7M71.1 142.7a2.35 2.35 0 0 0 2.1 2.4l4.2-.1M78.2 145.5l-3.8 .1a.36 .36 0 0 0-.3 .4 .36 .36 0 0 0 .4 .3M78.2 146.2l-3.8 .1M78.2 145.5a.36 .36 0 0 1 .3 .3 .36 .36 0 0 1-.2 .4M142 154.1l3.7 .2M142 153.5l3.8 .1a.36 .36 0 0 1 .3 .4 .36 .36 0 0 1-.4 .3M142 153.4a.36 .36 0 0 0-.3 .4 .36 .36 0 0 0 .3 .3M142.2 154.1a6.6 6.6 0 0 0-.4 7.8M142.8 154.7l4.1 .2"/>
<path d="M143.2 154.2a6 6 0 0 0-.3 7.7M146.9 154.9a2.35 2.35 0 0 1 2 2.5l-.1 1.7M148.8 159.1a2.35 2.35 0 0 1-2.1 2.4M128.9 169l.1 3.7M129.6 168.9l.1 3.8M129.6 168.9a.36 .36 0 0 0-.4-.3 .36 .36 0 0 0-.3 .3M129.7 172.7a.36 .36 0 0 1-.3 .3 .36 .36 0 0 1-.4-.3M130.1 169.8l.2 4.1a2.37 2.37 0 0 0 2.6 1.9l1.7-.1a2.35 2.35 0 0 0 2.4-2.1M136.8 169.5l.1 4.1M137.3 168.6l.1 3.8M137.3 168.7a6.6 6.6 0 0 0-7.7 .4M137.3 169.9a6 6 0 0 0-7.7 .3"/>
<path d="M138 168.6l.1 3.7a.36 .36 0 0 1-.3 .3 .36 .36 0 0 1-.4-.2M138 168.6a.36 .36 0 0 0-.4-.3 .36 .36 0 0 0-.3 .3M141.6 162.6l3.8 .1M142.5 161.4l4.2 .1M145.4 162.1l-3.7-.2a.36 .36 0 0 0-.3 .3 .36 .36 0 0 0 .3 .4M145.4 162a.36 .36 0 0 1 .3 .4 .36 .36 0 0 1-.3 .3"/>
</g>
<!-- layer: M1-STORAGE -->
<path d="M75.3 37.1h6v10.3h-6" fill="none" stroke="#b85c00" stroke-width=".25"/>
<!-- layer: 230-Fittings -->
<path d="M61.2 209.4h-2.8h7.1l1.8 6.8M63 216.2l-1.8-6.8v14.1h-2.8h7.1l1.8 6.8M63 216.7l-1.8 6.8M65.5 209.4v14.1l1.8-6.8M67.3 230.8l-1.8 6.9" fill="none" stroke="#f00" stroke-width=".25"/>
<path d="M63 216.2l-1.8 .2 1.8 .3M67.3 216.2l-1.8 .2 1.8 .3M67.3 230.3l-1.8 .3 1.8 .2" fill="none" stroke="#f0f" stroke-width=".25"/>
<!-- layer: 240-Plumbing -->
<g fill="none" stroke="#f00" stroke-width=".25">
<path d="M58.4 223.5h7.1v14.2h-7.1zM58.6 223.5v14.2M58.9 224.3v12.6M58.9 236.8l.3 .3M59.2 237.2h5.5M59.2 224h5.5M59.2 224l-.3 .2M59.6 230.7v6.1l.1 .1M59.7 230.6h.4l.2 .1M59.7 230.6l-.1 .1M60.2 225.9v2.8a1.42 1.42 0 0 0 1.4 1.4h1.7a1.42 1.42 0 0 0 1.5-1.4M60.3 230.7v6.1l-.6 .2"/>
<path d="M60.4 230.7v6.1l.2 .1M60.6 230.6h.4l.1 .1M60.6 230.6l-.2 .1M61.1 230.7v6.1l-.5 .2M61.3 230.7v6.1l.5 .2M61.6 224.5h1.7M61.6 224.5a1.42 1.42 0 0 0-1.4 1.4M61.8 230.6h-.4l-.1 .1M61.8 230.6l.2 .1M62 230.7v6.1l-.2 .1M62.1 230.7v6.1M62.2 236.8l.5 .2"/>
<path d="M62.7 230.6h-.4l-.1 .1M62.7 230.6l.2 .1M62.8 230.7v6.1M62.9 236.8l-.2 .1M63 230.7v6.1M63 236.8l.6 .2M63.4 224.5a1.42 1.42 0 0 1 1.4 1.4M63.6 230.6h-.4l-.2 .1M63.6 230.6l.1 .1M63.7 230.7v6.1M63.7 236.8l-.1 .1M63.8 230.7v6.1"/>
<path d="M63.9 236.8l.5 .2M64.4 230.6h-.4l-.1 .1M64.4 230.6l.2 .1M64.5 230.7v6.1M64.6 236.8l-.2 .1M64.7 224l.3 .2v12.7M64.7 225.9v2.8M65 236.8l-.3 .3"/>
<circle cx="59.7" cy="228.6" r=".23"/>
<circle cx="59.7" cy="226" r=".23"/>
<circle cx="61.5" cy="228.8" r=".28"/>
<circle cx="61.5" cy="228.8" r=".49"/>
</g>
<!-- layer: 170-plan -->
<g fill="none" stroke="#000" stroke-width=".25">
<path d="M59.1 158.6h.1M59.2 158.7a31.9 31.9 0 0 0 0 18.8M59.8 158.8a.49 .49 0 0 1 .6-.4 .49 .49 0 0 1 .3 .7M59.8 158.8a30.4 30.4 0 0 0 .2 18.8l.5 .1 .2-.3v-.3M60.3 157.5l5.4-1.3-5.4 1.5M60.3 157.5l-.6 .3a3.1 3.1 0 0 0-1 2.2 31.3 31.3 0 0 0 .5 17.8l.5 .5 .6 .4M60.4 157.6a1.59 1.59 0 0 0-1.2 1.1M60.7 159.1l-1.4 3.9M61 157.6a1.71 1.71 0 0 0-1.2 1.2M66.2 156.1l-5.3 1.6M74.5 158.3l-7 .3-6.9 .8M74.6 158.2l-.9 1.6-.9 2.3"/>
<path d="M74.7 158.1l-7 .3-7 .8M74.8 159.5h.1M75 156l.1 .9 .3 .6-.2 .4M75.1 156.1l.1 .8 .3 .5 3.2 1.1 4 1.7M75.2 157.9l3.3 1.1 4 1.7M75.2 157.9a22 22 0 0 0 0 20.4M75.3 157.9a21.9 21.9 0 0 0 0 20.4M75.4 156.1h3M75.4 156.1l-1.6-.2-8.1 .3M75.5 158a21.7 21.7 0 0 0 0 20.2M78 156.6l-10.7 .9-5.4 .7 10.5-.9 5.3-.2M78.4 156.2a.87 .87 0 0 0 .8 1.1"/>
<path d="M78.5 155.9l.9-2.1a.84 .84 0 0 1 1.2-.3l-.9 3.7h9.9M78.5 155.8l-1.1 1.6v.2l5.9 2M79.1 157.6l.2 .6M79.3 159.4v7.4M79.4 157.2l-.2 .2v.2M79.6 157.2l-.2 .1M79.7 157.1l-.1 .1M79.7 157a226.2 226.2 0 0 1 31.9 1.3l-4.1 2.2-.3 .7M79.9 156.6a175.5 175.5 0 0 1 33.1 1.6M80 156l21.6 .3M83.3 159.6l1.4 .3M89.6 157.3l-10.4 .1"/>
<path d="M89.6 157.2l.4 .4M89.6 157.1l.3 .1 .3 .3M90 157.6l.6 2.1M90.1 157.6l.5 1.9M90.6 159.6l-.1 .3-.2 .1M90.7 159.5a.44 .44 0 0 1-.5 .5l-5.5-.1M90.8 156l.2 .2-.1 1M90.9 157.2l.5 3.6M91 157.2l.6 3.6M91.1 156l-.1 1.2M91.7 157.5l.1 1.9M91.9 159.4a.7 .7 0 0 0 .7 .7l9.6 .3"/>
<path d="M92 157.2l11.7 .6M92 159.4l-.1-1.9 .1-.2 11.8 .7 .1 .4-1.5 1.7M92 159.4l.1 .3 .5 .2 9.6 .3M92 157.2l-.2 .3M99.7 156.2l1.5 .2 1.4-.2M101.6 156.2l2.3 .4M101.6 156.2l6.3 .2M101.6 156.2h2.9a15.2 15.2 0 0 1 5.1 .6M102.9 156.2l1.1 .2M103.7 157.8l.4 .3-.1 .4M103.9 156.6l.5 .3 .4 .6M104 156.5l.4 .3 .4 .4"/>
<path d="M104 158.5l-1.5 1.7M104.7 158.3l-2.4 2.7M104.8 157.2l.1 .2M104.8 157.5l.1 .3-.1 .4M104.9 157.4a.7 .7 0 0 1 0 .9l-2.4 2.8M106.4 156.8l-.1 .2 .1 .1 2.3 .3M106.5 156.7l2.3 .3M106.5 156.2l1.3-.1 1 .2M106.5 156.6l-.1 .1M108.3 156.3l5.2 .9M108.7 156.4l4.8 .8M108.9 157l.1 .2"/>
<path d="M108.9 157.2l-.1 .2M109.6 156.8l3.5 .8M111.6 158.5l1 .3M111.6 158.5l-4 2.2M111.9 157.5l-.2 1 .9 .3M112.2 159.6l-1.8 .7-1.8 .9M112.2 159.7l.3 .1M112.3 159.3h.3l.2 .3M112.3 159.3l-1.8 .6-1.8 .9M112.4 158.8l-3.8 1.8-.3 .5M112.5 159.8a48.7 48.7 0 0 1 0 16.6M112.6 158.8l.5 .5"/>
<path d="M112.8 159.6a49.1 49.1 0 0 1 0 17M113 158.2l.5 .3 .1 .3M113 159.4l.7 2.1 .6 .7M113.1 157.6l-1.2-.1-.3 1M113.1 157.6l.4 .3a47.3 47.3 0 0 1 0 20.4l-.4 .3M113.1 159.3l.6 2 .3 .4M113.6 157.2l.4 .2 .3 .5M113.6 158.8a50 50 0 0 1 0 18.6M113.6 157.1a.95 .95 0 0 1 .7 .8M114.2 157.9a50.8 50.8 0 0 1 0 20.4M114.3 157.9a50.9 50.9 0 0 1 0 20.4M58.4 168.3l.1 .2"/>
<path d="M58.5 167.7l-.1 .1M58.5 168.2v.2M58.5 167.8v.4M58.5 168.5v.2M58.5 168.7l.1 .1M58.6 167.4l-.1 .3M58.6 167.4h.1M58.6 168.8h.1M58.7 168.8l.3 4.1M58.7 167.4h-.1M58.7 167.4l.1 .2M58.8 168.7l-.1 .1"/>
<path d="M58.8 167.6v.1M58.8 168.6v.1M58.8 167.8l.1 .4M58.8 162.8a.28 .28 0 0 0 .2 .4 .28 .28 0 0 0 .4-.2M58.9 168.2l-.1 .2M58.9 167.7v.1M58.9 168.3l-.1 .3M59 163.3l-.3 4.1M59.1 177.6h.1M59.2 177.5a1.59 1.59 0 0 0 1.2 1M59.3 163.1a30.8 30.8 0 0 0 0 10M59.3 173.2l1.4 4"/>
<path d="M59.4 173.2a.28 .28 0 0 0-.4-.2 .28 .28 0 0 0-.2 .4M59.5 173.5l13.5 .7M59.8 177.4a1.71 1.71 0 0 0 1.2 1.1M60.2 173.5l7 .5 5.8 .1M60.3 178.6l5.4 1.5-5.4-1.4M60.6 176.8l6.9 .8 7 .3M60.7 176.9l7 .9 7.1 .2M60.9 178.6l5.3 1.5M72.8 174.1l.9 2.3 .9 1.6M73 162l-7 .2-5.8 .5M73 162.1l-13.5 .6M74.8 178l.1 .3 .5 .3"/>
<path d="M75.1 179.3l-.1 .9M75.2 178.3l.2 .4M75.2 179.3l-.1 .9M75.4 178.7l-.2 .6M76.3 166l3.1 .9a.7 .7 0 0 1 .5 .7M77.4 178.9l1.1 1.4M77.5 178.5l-.1 .2v.2M77.5 178.5l6.5-2.1 6.2-.2a.45 .45 0 0 1 .5 .5l-.6 2M77.7 179.2l-5.3-.3-10.5-.9 10.8 1.3 5.3 .3M79.2 178.6v.2l.2 .1M79.3 178l-.2 .6M79.4 178.7h-.3"/>
<path d="M79.4 179h.2M79.6 179l.1 .1 .9 3.6-.4 .1M79.7 179h12.1M79.7 169.6l1.1 2.1M79.9 177.8v.2M79.9 167.6a38.6 38.6 0 0 0-.1 9M79.9 178l-.2 .5-.3 .2M80.8 171.7v2.1M80.8 173.8l-1.1 2.2M80.8 173.8l.4 .3M81.1 173.2v.4M81.1 173.6l.1 .4"/>
<path d="M81.2 174.1h.1M81.2 171.5l-.4 .2M81.2 174.1l.2 .3M81.2 171.5l-.1 1.7M81.4 174.4l.5 .6M81.4 171.1l-.1 .4M81.4 173.1l.1 .3M81.5 172.7v.3M81.5 172l-.1 .7M81.5 173.4l.1 .3M81.5 173.8l.2 .5M81.7 171.4l.2 1.4-.2 1.3"/>
<path d="M81.7 171.3l-.2 .7M81.7 170.6l-.3 .5M81.8 174.3l.1 .2M81.8 171.1l-.1 .2M81.9 174.5l.1 .1M81.9 171l-.1 .1M82 170.5l-.2 .1M82 175l.2 .1M82 174.6h.2M82.1 170.5h.1M82.2 170.9h-.3M82.2 170.4l-.2 .1"/>
<path d="M82.3 174.6l-.1 .1M82.4 174.5l-.1 .1M82.5 160.7l.8 .3 1.4 .2M82.6 174.3l-.1 .2M82.6 174.9l-.4 .2M82.6 160.3l.8 .3 1.3 .2 22.4 .5M82.6 160.3l-3.1-1.4-4.1-1.4a2.5 2.5 0 0 0-1.3 1.9 19.6 19.6 0 0 0 .6 18.6M82.7 175.9l-4 1.7-3.3 1.1M82.7 160.2l.8 .3 1.2 .2 22.4 .6a79.5 79.5 0 0 1 0 13.7l-22.4 .6M82.7 176l-3.2 1.4-4 1.4-.3 .5M82.7 174.1l-.1 .3M82.8 174.7l-.2 .2"/>
<path d="M82.9 175.3h.1M82.9 160.9h.1M83 160.9a30.3 30.3 0 0 0 0 14.4M84.6 161.2l22.6 .6M84.7 175l-.5 .1a20.8 20.8 0 0 0-4.9 1.8l-4.1 1.4M84.7 175.5l-1.2 .2-.8 .3M90 178.6l-.4 .3M90.2 178.6l-.3 .4h-.3M90.3 176.2l.2 .1 .1 .2M90.6 176.5l-.6 2.1M90.9 179l.1 .8M91 179.8l-.2 .3"/>
<path d="M91 179l.1 1.1M91.4 175.4l-.5 3.6M91.6 175.4l-.6 3.6M91.8 178.9h-12.6a.87 .87 0 0 0-.8 1.1M91.8 178.7l.2 .3M101.6 180l-21.6 .2M102.1 175.1h.1M102.1 161.1h.1M102.2 176l-9.6 .2-.5 .3-.1 .3-.1 2 .1 .1 5.8-.2 5.8-.4M102.2 176h.1M102.2 175.1h.1M102.2 161.1h.1"/>
<path d="M102.2 160.2h.1M102.2 175.9l-9.6 .2a.7 .7 0 0 0-.7 .7l-.2 1.9M102.2 175.9h.1M102.2 160.4h.1M102.2 176l.2 .1M102.2 175.1h.2M102.2 175.1l.1 .1M102.3 176h.1M102.3 175.9h.1M102.3 175.1h.1M102.3 175.2h.1M102.3 161.1h.1"/>
<path d="M102.3 161h.1M102.3 160.2h.1M102.3 160.4h.1M102.3 160.3h.1M102.3 176v.1M102.3 160.3v.1M102.3 161v.1M102.3 176.1h.1M102.3 175.2l2.5 2.8a.66 .66 0 0 1-.1 .9M102.4 176.1h.1M102.4 175.9h.1M102.4 175.9v.1"/>
<path d="M102.4 175.1h.1M102.4 161.1h.1M102.4 160.1l-.1 .1M102.4 160.1h.1M102.4 160.3h.1M102.4 175.1l.1 .1M102.4 176.2h.1M102.4 176h.1M102.4 176.2l1.5 1.6M102.4 176.1v.1M102.5 176h.1M102.5 175.1h.1"/>
<path d="M102.5 175.2h.1M102.5 175.1l2.4 2.8a.78 .78 0 0 1-.1 1M102.5 161.1h-.1M102.5 161.1h.1M102.5 160.2l-.1 .1M102.5 160.2h.1M102.5 175.1v.1M102.5 161h.1M102.5 176l1.5 1.7M102.5 161v.1M102.6 180l-1.4-.2-1.5 .2M103.7 178.4l-11.7 .6"/>
<path d="M103.9 177.8a.28 .28 0 0 1 0 .3 .28 .28 0 0 1-.2 .1M104 179.7l-1.1 .3M104 177.7l.1 .4-.4 .3M104.7 178.9l-.2 .2a4.4 4.4 0 0 1-2.9 .8M104.8 179l-.4 .4-.4 .3M107.1 174.9l-22.4 .5-1.3 .2-.8 .3M107.2 174.4l-22.6 .6M107.2 174.9v.3l.3 .4M107.2 161.2a80 80 0 0 1 0 13.8M107.3 175l.3 .5 4 2.2M107.3 179.9l-5.7 .1M107.5 175.7l4.1 2.2a226.1 226.1 0 0 1-31.9 1.4"/>
<path d="M107.6 160.7l-.3 .5M107.9 179.8l-6.3 .2M108.3 161.1a83 83 0 0 1 0 14M108.3 175.1l.3 .5M108.4 174.8l.3 .6M108.6 175.6l3.8 1.8M108.6 161.2l-.1 .2a94 94 0 0 1 0 13.5l.1 .1M108.6 175l1.8 .8 1.8 .7M108.7 160.8l-.3 .6a89.3 89.3 0 0 1 0 13.5M108.7 179.9l4.8-.9-5.2 1M108.7 175.4l1.8 .8 1.8 .7M108.8 179.9l-1 .1-1.3-.1"/>
<path d="M109.4 179.4l-2.1 .5M111.6 177.7l.3 1 1.2-.1M112.5 176.4l-.3 .1M112.6 177.3l-1 .4M112.6 177.4l-.9 .3 .2 1M112.8 176.6l-.2 .2-.3 .1M113 178a180.4 180.4 0 0 1-33.1 1.7M113.1 176.8l-.5 .5M113.1 178.6l-3.7 .9M113.1 176.9l-.5 .5M113.6 177.4l-.1 .3-.5 .3M113.8 168.5l.1 .1"/>
<path d="M113.9 168v.4M113.9 167.6l-.1 .1M113.9 167.8v.2M113.9 168.5l.1 .2M114 174.5l-.3 .4-.7 2M114 174.5l-.3 .4-.6 2M114 161.6l.3 .5M114 168.7l.1 .1M114 167.5l-.1 .1M114.1 167.4l-.1 .1M114.1 167.4l.1 .1M114.2 167.5h.1"/>
<path d="M114.2 168.7l-.1 .1M114.2 168.7h.1M114.3 178.3l-.3 .4-.4 .3M114.3 168.6l-.1 .1M114.3 173.9l-.4 .5M114.3 174.1l-.3 .5M114.3 167.6h.1M114.3 168.5v.1M114.3 167.6l.1 .1M114.3 178.3a.95 .95 0 0 1-.7 .8M114.4 167.8v.2M114.4 168.5l-.1 .1"/>
<path d="M114.4 168v.4M65.7 180.1l8.1 .3M75.4 180.2h3M75.4 180.1l-1.6 .2M78.5 180.4l.9 2 .5 .4h.3"/>
</g>
<!-- layer: HIDDEN -->
<path d="M91.4 199.9l6.2-1.9 2.4 .7 1.8 6 .1 3.1-1 3.5-2 2.1-2.9-.7-2.8-2.3-1.7-2.7-1.7-5.9z" fill="none" stroke="#0f0" stroke-width=".25"/>
<!-- layer: COMPONENT -->
<g fill="none" stroke="#ff0" stroke-width=".25">
<path d="M90.9 199.2l6.7-2.1 3.1 .9 2 6.5 .1 3.4-1.2 3.8-2.4 2.6-3.6-.8-3-2.5-1.8-2.9-2-6.5zM90.9 199.2h.1M97.6 197.2l-6.6 2-2.1 2.4 2 6.4 1.8 2.9 3 2.5 3.4 .8M97.6 197.2l3 .9 2 6.4v3.4l-1.1 3.8-2.4 2.5 .1 .1M97.6 197.1v.1M100.7 198l-.1 .1M88.8 201.6h.1M90.9 208l-.1 .1M92.7 210.9l-.1 .1M95.7 213.4l-.1 .1M101.5 211.7h.1M102.6 207.9h.2"/>
<path d="M102.7 204.5h-.1"/>
</g>
<g font-size="5.9" fill="#0ff">
<text x="103" y="268.7">Unit F</text>
<text x="100.7" y="275.8">(Idea 1)</text>
</g>
<g font-size="3" fill="#f00">
<text x="51.8" y="23.4">Shared</text>
<text x="49" y="26.9">Emergency</text>
<text x="54" y="30.5">Exit</text>
<text x="86" y="30.1">Fire</text>
<text x="86" y="33.6">Exit</text>
<text x="106.1" y="71.1">Main</text>
<text x="102.8" y="74.6">Workshop</text>
<text x="128" y="155.3">Clean</text>
<text x="127.9" y="158.9">Room</text>
<text x="42.4" y="166.8">Vehicle</text>
<text x="41.2" y="170.4">Entrance</text>
<text x="124.6" y="213.2">Chilling Zone</text>
<text x="77.4" y="219.5">Kitchen</text>
<text x="79.3" y="223">Area</text>
<text x="127.6" y="243.1">Internal</text>
<text x="50.6" y="251.3">Entrance</text>
<text x="51.8" y="247.8">Building</text>
<text x="126.5" y="246.7">Entrance</text>
<text x="145.5" y="248.3">To Toilets</text>
</g>
<g font-size="2" fill="#f00">
<text x="110.3" y="41.8">Empty Desks!</text>
<text x="98.8" y="44.2">Members Storage &amp; Tools Above/Below</text>
<text x="94.5" y="77.3">Power Tools/Clean Empty Desks</text>
<text x="93.4" y="82.1">Should be able to sit ~20 for events</text>
<text x="103.2" y="79.7">&amp; Most Tools</text>
<text x="100.2" y="101.5">Power Tools on Isle</text>
<text x="64.8" y="104.7" transform="rotate(-90 64.8 104.7)">Empty Desks!</text>
<text x="98.4" y="106.2">With Some Desk Space</text>
<text x="102" y="103.9">(Maybe Mobile)</text>
<text x="155" y="104.7" transform="rotate(-90 155 104.7)">Empty Desks!</text>
<text x="67.2" y="116.2" transform="rotate(-90 67.2 116.2)">Members Storage &amp; Tools Above/Below</text>
<text x="157.3" y="116.2" transform="rotate(-90 157.3 116.2)">Members Storage &amp; Tools Above/Below</text>
<text x="123.3" y="146.4">Members Storage &amp; Tools Above/Below</text>
<text x="134.8" y="144">Empty Desks!</text>
<text x="85.9" y="166.2">Yes thats right!</text>
<text x="121.6" y="162.2">Precision Electronics,</text>
<text x="125.4" y="167">Laser Cutter</text>
<text x="125.8" y="164.6">3D Printers,</text>
<text x="85.3" y="168.6">space for a car to</text>
<text x="86.3" y="171">be considered</text>
<text x="67.6" y="185.9">Tool Board - Automotive Focused</text>
<text x="69.7" y="190.9">Sponsor Wall/Notice Board</text>
<text x="106.5" y="187.6">Door Wide</text>
<text x="107.8" y="190">Enough</text>
<text x="128.4" y="190.9">Sponsor Wall/Notice Board</text>
<text x="106.3" y="194.7">Wheelchair</text>
<text x="107.5" y="192.3">for Alan/</text>
<text x="121.5" y="219.3">Plant/Showcase Projects</text>
<text x="121.9" y="216.9">Sofa's/Arcade Machine/</text>
<text x="69" y="225.8">Tea making Facilities/Oven</text>
<text x="164.5" y="226.1" transform="rotate(-90 164.5 226.1)">Sponsor Wall/Notice Board</text>
<text x="73.1" y="228.2">/Fridge/Baking etc</text>
<text x="93.1" y="233.8">Ladder to access</text>
<text x="90.7" y="236.1">storage above corridor</text>
<text x="99.3" y="249.5">Storage Above Corridor</text>
</g>
</svg>
